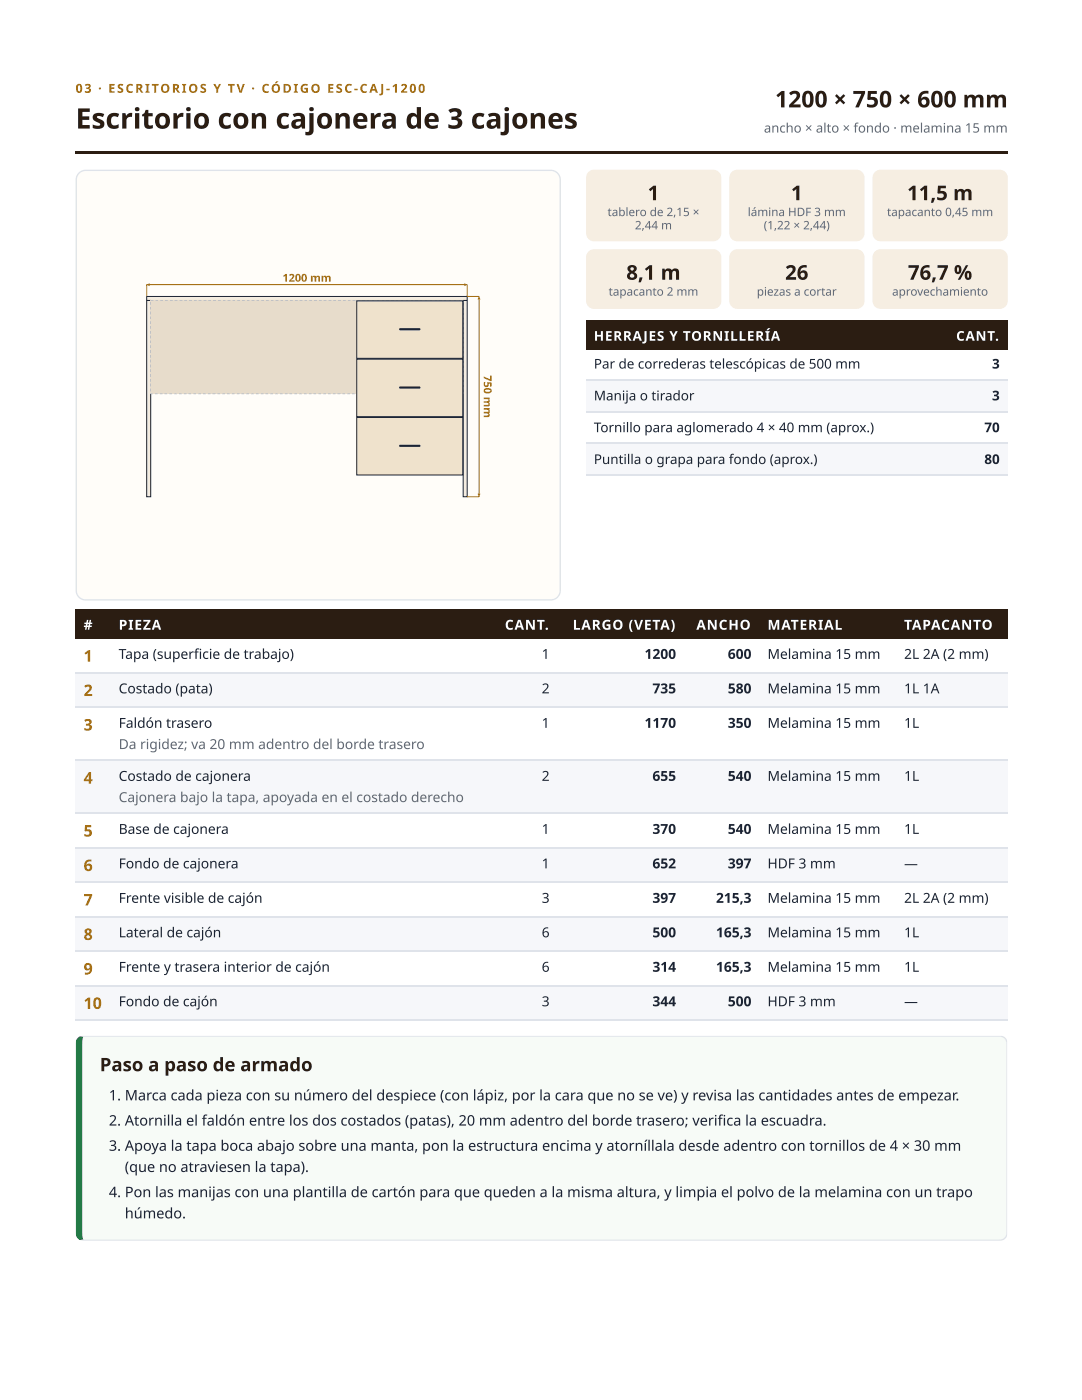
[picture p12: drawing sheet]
<svg xmlns="http://www.w3.org/2000/svg" width="216mm" height="279mm" viewBox="0 0 216 279" stroke-linecap="round" stroke-linejoin="round" font-family="sans-serif">
<g fill="#2b1d12">
<path d="M15.1 30.2h185.9v.5h-185.9z"/>
<path d="M15.1 121.7h6.9v5.8h-6.9z"/>
<path d="M22 121.7h76.4v5.8h-76.4z"/>
<path d="M98.4 121.7h13v5.8h-13z"/>
<path d="M111.4 121.7h25.1v5.8h-25.1z"/>
<path d="M136.5 121.7h15.1v5.8h-15.1z"/>
<path d="M151.6 121.7h27.3v5.8h-27.3z"/>
<path d="M178.9 121.7h22.1v5.8h-22.1z"/>
</g>
<g fill="#f6f7fa">
<path d="M15.1 134.4h6.9v6.9h-6.9z"/>
<path d="M22 134.4h76.4v6.9h-76.4z"/>
<path d="M98.4 134.4h13v6.9h-13z"/>
<path d="M111.4 134.4h25.1v6.9h-25.1z"/>
<path d="M136.5 134.4h15.1v6.9h-15.1z"/>
<path d="M151.6 134.4h27.3v6.9h-27.3z"/>
<path d="M178.9 134.4h22.1v6.9h-22.1z"/>
<path d="M15.1 151.9h6.9v10.6h-6.9z"/>
<path d="M22 151.9h76.4v10.6h-76.4z"/>
<path d="M98.4 151.9h13v10.6h-13z"/>
<path d="M111.4 151.9h25.1v10.6h-25.1z"/>
<path d="M136.5 151.9h15.1v10.6h-15.1z"/>
<path d="M151.6 151.9h27.3v10.6h-27.3z"/>
<path d="M178.9 151.9h22.1v10.6h-22.1z"/>
<path d="M15.1 169.3h6.9v6.9h-6.9z"/>
<path d="M22 169.3h76.4v6.9h-76.4z"/>
<path d="M98.4 169.3h13v6.9h-13z"/>
<path d="M111.4 169.3h25.1v6.9h-25.1z"/>
<path d="M136.5 169.3h15.1v6.9h-15.1z"/>
<path d="M151.6 169.3h27.3v6.9h-27.3z"/>
<path d="M178.9 169.3h22.1v6.9h-22.1z"/>
<path d="M15.1 183.1h6.9v6.6h-6.9z"/>
<path d="M22 183.1h76.4v6.6h-76.4z"/>
<path d="M98.4 183.1h13v6.6h-13z"/>
<path d="M111.4 183.1h25.1v6.6h-25.1z"/>
<path d="M136.5 183.1h15.1v6.6h-15.1z"/>
<path d="M151.6 183.1h27.3v6.6h-27.3z"/>
<path d="M178.9 183.1h22.1v6.6h-22.1z"/>
<path d="M15.1 196.6h6.9v6.9h-6.9z"/>
<path d="M22 196.6h76.4v6.9h-76.4z"/>
<path d="M98.4 196.6h13v6.9h-13z"/>
<path d="M111.4 196.6h25.1v6.9h-25.1z"/>
<path d="M136.5 196.6h15.1v6.9h-15.1z"/>
<path d="M151.6 196.6h27.3v6.9h-27.3z"/>
<path d="M178.9 196.6h22.1v6.9h-22.1z"/>
</g>
<path d="M15.1 134.3h185.9M15.1 141.2h185.9M15.1 151.7h185.9M15.1 162.3h185.9M15.1 169.2h185.9M15.1 176.1h185.9M15.1 183h185.9M15.1 189.8h185.9M15.1 196.7h185.9M15.1 203.6h185.9" fill="none" stroke="#dfe3ea" stroke-width=".26"/>
<path d="M16.2 207l.5-.2h182.8a1.47 1.47 0 0 1 1.5 1.4v37.9a1.47 1.47 0 0 1-1.5 1.4h-182.8a1.3 1.3 0 0 1-1-1.4v-37.9l.2-.7z" fill="#f7fbf7"/>
<g fill="#dfe3ea">
<path d="M15.1 206.6h185.9v1h-185.9z"/>
<path d="M15.1 246.7h185.9v.9h-185.9z"/>
<path d="M200.1 206.6h.9v41h-.9z"/>
</g>
<path d="M15.1 206.6h1.6v41h-1.6z" fill="#15803d"/>
<path d="M15.8 34.5l.6-.4 .7-.1h92.8a1.87 1.87 0 0 1 1.9 1.9v82a1.87 1.87 0 0 1-1.9 1.8h-92.8a1.87 1.87 0 0 1-1.9-1.8v-82l.2-.7z" fill="#fffdf9"/>
<path d="M15.8 34.5l.6-.4 .7-.1h92.8a1.87 1.87 0 0 1 1.9 1.9v82a1.87 1.87 0 0 1-1.9 1.8h-92.8a1.87 1.87 0 0 1-1.9-1.8v-82l.2-.7z" fill="none" stroke="#dfe3ea" stroke-width=".26"/>
<path d="M29.3 59.2h63.9v.8h-63.9z" fill="#f4ece0"/>
<path d="M29.3 59.2h63.9v.8h-63.9z" fill="none" stroke="#1b2333" stroke-width=".2"/>
<path d="M29.3 60h.8v39.1h-.8z" fill="#f4ece0"/>
<path d="M29.3 60h.8v39.1h-.8z" fill="none" stroke="#1b2333" stroke-width=".2"/>
<path d="M92.4 60h.8v39.1h-.8z" fill="#f4ece0"/>
<path d="M92.4 60h.8v39.1h-.8z" fill="none" stroke="#1b2333" stroke-width=".2"/>
<path d="M30.1 60h62.3v18.6h-62.3z" fill="#e7dccb"/>
<path d="M31 59.9l.6 .1zM32 59.9l.5 .1zM32.9 59.9l.6 .1zM33.9 59.9l.5 .1zM34.9 59.9l.5 .1zM35.8 59.9l.6 .1zM36.8 59.9l.5 .1zM37.7 59.9l.6 .1zM38.7 59.9l.5 .1zM39.7 59.9l.5 .1zM40.6 59.9l.6 .1zM41.6 59.9l.5 .1zM42.5 59.9l.6 .1zM43.5 59.9l.5 .1zM44.5 59.9l.5 .1zM45.4 59.9l.6 .1zM46.4 59.9l.5 .1zM47.3 59.9l.6 .1zM48.3 59.9l.5 .1zM49.3 59.9l.5 .1zM50.2 59.9l.5 .1zM51.2 59.9l.5 .1zM52.1 59.9l.6 .1zM53.1 59.9l.5 .1zM54.1 59.9l.5 .1zM55 59.9l.5 .1zM56 59.9l.5 .1zM56.9 59.9l.6 .1zM57.9 59.9l.5 .1zM58.8 59.9l.6 .1zM59.8 59.9l.5 .1zM60.8 59.9l.5 .1zM61.7 59.9l.6 .1zM62.7 59.9l.5 .1zM63.6 59.9l.6 .1zM64.6 59.9l.5 .1zM65.6 59.9l.5 .1zM66.5 59.9l.6 .1zM67.5 59.9l.5 .1zM68.4 59.9l.6 .1zM69.4 59.9l.5 .1zM70.4 59.9l.5 .1zM71.3 59.9l.6 .1zM72.3 59.9l.5 .1zM73.2 59.9l.6 .1zM74.2 59.9l.5 .1zM75.2 59.9l.5 .1zM76.1 59.9l.5 .1zM77.1 59.9l.5 .1zM78 59.9l.6 .1zM79 59.9l.5 .1zM80 59.9l.5 .1zM80.9 59.9l.5 .1zM81.9 59.9l.5 .1zM82.8 59.9l.6 .1zM83.8 59.9l.5 .1zM84.7 59.9l.6 .1zM85.7 59.9l.5 .1zM86.7 59.9l.5 .1zM87.6 59.9l.6 .1zM88.6 59.9l.5 .1zM89.5 59.9l.6 .1zM90.5 59.9l.5 .1zM91.5 59.9l.5 .1zM92.4 60l.1 .5zM92.4 60.9l.1 .6zM92.4 61.9l.1 .5zM92.4 62.8l.1 .6zM92.4 63.8l.1 .5zM92.4 64.8l.1 .5zM92.4 65.7l.1 .6zM92.4 66.7l.1 .5zM92.4 67.6l.1 .6zM92.4 68.6l.1 .5zM92.4 69.6l.1 .5zM92.4 70.5l.1 .6zM92.4 71.5l.1 .5zM92.4 72.4l.1 .6zM92.4 73.4l.1 .5zM92.4 74.4l.1 .5zM92.4 75.3l.1 .5zM92.4 76.3l.1 .5zM92.4 77.2l.1 .6zM92.4 78.2l.1 .5h-.2l.1-.1zM91.4 78.6l.5 .1zM90.4 78.6l.5 .1zM89.4 78.6l.6 .1zM88.5 78.6l.5 .1zM87.5 78.6l.6 .1zM86.6 78.6l.5 .1zM85.6 78.6l.5 .1zM84.6 78.6l.6 .1zM83.7 78.6l.5 .1zM82.7 78.6l.6 .1zM81.8 78.6l.5 .1zM80.8 78.6l.5 .1zM79.8 78.6l.6 .1zM78.9 78.6l.5 .1zM77.9 78.6l.6 .1zM77 78.6l.5 .1zM76 78.6l.5 .1zM75 78.6l.6 .1zM74.1 78.6l.5 .1zM73.1 78.6l.6 .1zM72.2 78.6l.5 .1zM71.2 78.6l.5 .1zM70.3 78.6l.5 .1zM69.3 78.6l.5 .1zM68.3 78.6l.6 .1zM67.4 78.6l.5 .1zM66.4 78.6l.5 .1zM65.5 78.6l.5 .1zM64.5 78.6l.5 .1zM63.5 78.6l.6 .1zM62.6 78.6l.5 .1zM61.6 78.6l.6 .1zM60.7 78.6l.5 .1zM59.7 78.6l.5 .1zM58.7 78.6l.6 .1zM57.8 78.6l.5 .1zM56.8 78.6l.6 .1zM55.9 78.6l.5 .1zM54.9 78.6l.5 .1zM53.9 78.6l.6 .1zM53 78.6l.5 .1zM52 78.6l.6 .1zM51.1 78.6l.5 .1zM50.1 78.6l.5 .1zM49.1 78.6l.6 .1zM48.2 78.6l.5 .1zM47.2 78.6l.6 .1zM46.3 78.6l.5 .1zM45.3 78.6l.5 .1zM44.4 78.6l.5 .1zM43.4 78.6l.5 .1zM42.4 78.6l.6 .1zM41.5 78.6l.5 .1zM40.5 78.6l.5 .1zM39.6 78.6l.5 .1zM38.6 78.6l.5 .1zM37.6 78.6l.6 .1zM36.7 78.6l.5 .1zM35.7 78.6l.6 .1zM34.8 78.6l.5 .1zM33.8 78.6l.5 .1zM32.8 78.6l.6 .1zM31.9 78.6l.5 .1zM30.9 78.6l.6 .1zM30 78.5l.5 .2h-.5zM30 77.6l.1 .5zM30 76.6l.1 .5zM30 75.6l.1 .6zM30 74.7l.1 .5zM30 73.7l.1 .5zM30 72.8l.1 .5zM30 71.8l.1 .5zM30 70.8l.1 .6zM30 69.9l.1 .5zM30 68.9l.1 .6zM30 68l.1 .5zM30 67l.1 .5zM30 66l.1 .6zM30 65.1l.1 .5zM30 64.1l.1 .6zM30 63.2l.1 .5zM30 62.2l.1 .5zM30 61.2l.1 .6zM30 60.3l.1 .5zM30.1 59.9l.5 .1z" fill="#8a93a3"/>
<path d="M71.2 60h21.1v11.5h-21.1z" fill="#efe2cc"/>
<path d="M71.2 60h21.1v11.5h-21.1z" fill="none" stroke="#1b2333" stroke-width=".2"/>
<path d="M79.7 65.6l4-.1a.21 .21 0 0 1 .2 .2 .21 .21 0 0 1-.2 .2h-3.9l-.2-.1z" fill="#1b2333"/>
<path d="M71.2 71.7h21.1v11.5h-21.1z" fill="#efe2cc"/>
<path d="M71.2 71.7h21.1v11.5h-21.1z" fill="none" stroke="#1b2333" stroke-width=".2"/>
<path d="M79.7 77.2l4-.1a.21 .21 0 0 1 .2 .2 .21 .21 0 0 1-.2 .3h-3.9l-.2-.2z" fill="#1b2333"/>
<path d="M71.2 83.3h21.1v11.5h-21.1z" fill="#efe2cc"/>
<path d="M71.2 83.3h21.1v11.5h-21.1z" fill="none" stroke="#1b2333" stroke-width=".2"/>
<path d="M79.7 88.8h4a.21 .21 0 0 1 .2 .2 .21 .21 0 0 1-.2 .2h-3.9l-.2-.1z" fill="#1b2333"/>
<path d="M29.3 59.2v-2.4h63.9v2.4" fill="none" stroke="#b07a12" stroke-width=".2"/>
<path d="M29.3 56.8l.6-.3v.6zM92.6 56.5v.6l.6-.3z" fill="#b07a12"/>
<path d="M93.2 59.2h2.4v39.9h-2.4" fill="none" stroke="#b07a12" stroke-width=".2"/>
<path d="M95.6 59.2l-.3 .6h.6zM95.3 98.5h.6l-.3 .6z" fill="#b07a12"/>
<g fill="#2b1d12">
<path d="M116.9 64h70.2v5.8h-70.2z"/>
<path d="M187.1 64h13.9v5.8h-13.9z"/>
</g>
<g fill="#f6f7fa">
<path d="M116.9 75.9h70.2v6.4h-70.2z"/>
<path d="M187.1 75.9h13.9v6.4h-13.9z"/>
<path d="M116.9 88.4h70.2v6.3h-70.2z"/>
<path d="M187.1 88.4h13.9v6.3h-13.9z"/>
</g>
<path d="M116.9 75.8h84.1M116.9 82.2h84.1M116.9 88.5h84.1M116.9 94.9h84.1" fill="none" stroke="#dfe3ea" stroke-width=".26"/>
<g fill="#f6eee2">
<path d="M117.4 34.3l.5-.3 .6-.1h23.8a1.6 1.6 0 0 1 1.6 1.6v11.1a1.6 1.6 0 0 1-1.6 1.6h-23.8a1.6 1.6 0 0 1-1.6-1.6v-11.1l.2-.6z"/>
<path d="M146 34.3l.5-.3 .6-.1h23.8a1.6 1.6 0 0 1 1.6 1.6v11.1a1.6 1.6 0 0 1-1.6 1.6h-23.8a1.6 1.6 0 0 1-1.6-1.6v-11.1l.1-.6z"/>
<path d="M174.6 34.3l.5-.3 .6-.1h23.8a1.52 1.52 0 0 1 1.5 1.6v11.1a1.52 1.52 0 0 1-1.5 1.6h-23.8a1.6 1.6 0 0 1-1.6-1.6v-11.1l.1-.6z"/>
<path d="M117.4 50.2l.5-.3 .6-.2h23.8a1.6 1.6 0 0 1 1.6 1.6v8.7a1.6 1.6 0 0 1-1.6 1.6h-23.8a1.6 1.6 0 0 1-1.6-1.6v-8.7l.2-.6z"/>
<path d="M146 50.2l.5-.3 .6-.2h23.8a1.6 1.6 0 0 1 1.6 1.6v8.7a1.6 1.6 0 0 1-1.6 1.6h-23.8a1.6 1.6 0 0 1-1.6-1.6v-8.7l.1-.6z"/>
<path d="M174.6 50.2l.5-.3 .6-.2h23.8a1.52 1.52 0 0 1 1.5 1.6v8.7a1.52 1.52 0 0 1-1.5 1.6h-23.8a1.6 1.6 0 0 1-1.6-1.6v-8.7l.1-.6z"/>
</g>
<text font-size="5.6" fill="#2b1d12" x="15.1" y="25.7">Escritorio con cajonera de 3 cajones</text>
<text font-size="4.6" fill="#2b1d12" x="154.6" y="21.4">1200 × 750 × 600 mm</text>
<g font-size="4.1" fill="#2b1d12">
<text x="129.2" y="40">1</text>
<text x="157.8" y="40">1</text>
<text x="181" y="40">11,5 m</text>
<text x="125" y="55.8">8,1 m</text>
<text x="156.7" y="55.8">26</text>
<text x="181.2" y="55.8">76,7 %</text>
</g>
<text font-size="3.7" fill="#2b1d12" x="19.9" y="213.8">Paso a paso de armado</text>
<g font-size="3.2" fill="#a26a10">
<text x="16.7" y="132">1</text>
<text x="16.7" y="138.9">2</text>
<text x="16.7" y="145.8">3</text>
<text x="16.7" y="156.4">4</text>
<text x="16.7" y="167">5</text>
<text x="16.7" y="173.8">6</text>
<text x="16.7" y="180.7">7</text>
<text x="16.7" y="187.6">8</text>
<text x="16.7" y="194.5">9</text>
<text x="16.7" y="201.3">10</text>
</g>
<g font-size="2.9" fill="#1b2333">
<text x="21.7" y="219.6">1. Marca cada pieza con su número del despiece (con lápiz, por la cara que no se ve) y revisa las cantidades antes de empezar.</text>
<text x="21.7" y="224.6">2. Atornilla el faldón entre los dos costados (patas), 20 mm adentro del borde trasero; verifi ca la escuadra.</text>
<text x="21.7" y="229.7">3. Apoya la tapa boca abajo sobre una manta, pon la estructura encima y atorníllala desde adentro con tornillos de 4 × 30 mm</text>
<text x="24.9" y="233.9">(que no atraviesen la tapa).</text>
<text x="21.7" y="238.9">4. Pon las manijas con una plantilla de cartón para que queden a la misma altura, y limpia el polvo de la melamina con un trapo</text>
<text x="24.9" y="243.2">húmedo.</text>
</g>
<g font-size="2.8" fill="#fff">
<text x="16.7" y="125.7">#</text>
<text x="23.7" y="125.7">PIEZA</text>
<text x="100.7" y="125.7">CANT.</text>
<text x="114.3" y="125.7">LARGO (VETA)</text>
<text x="138.9" y="125.7">ANCHO</text>
<text x="153.1" y="125.7">MATERIAL</text>
<text x="180.4" y="125.7">TAPACANTO</text>
</g>
<g font-size="2.8" fill="#1b2333">
<text x="23.7" y="131.5">Tapa (superfi cie de trabajo)</text>
<text x="108.1" y="131.5">1</text>
<text x="128.6" y="131.5">1200</text>
<text x="145.2" y="131.5">600</text>
<text x="153.1" y="131.5">Melamina 15 mm</text>
<text x="180.4" y="131.5">2L 2A (2 mm)</text>
<text x="23.7" y="138.4">Costado (pata)</text>
<text x="108.1" y="138.4">2</text>
<text x="130.2" y="138.4">735</text>
<text x="145.2" y="138.4">580</text>
<text x="153.1" y="138.4">Melamina 15 mm</text>
<text x="180.4" y="138.4">1L 1A</text>
<text x="23.7" y="145.3">Faldón trasero</text>
<text x="108.1" y="145.3">1</text>
<text x="128.6" y="145.3">1170</text>
<text x="145.2" y="145.3">350</text>
<text x="153.1" y="145.3">Melamina 15 mm</text>
<text x="180.4" y="145.3">1L</text>
<text x="23.7" y="155.8">Costado de cajonera</text>
<text x="108.1" y="155.8">2</text>
<text x="130.2" y="155.8">655</text>
<text x="145.2" y="155.8">540</text>
<text x="153.1" y="155.8">Melamina 15 mm</text>
<text x="180.4" y="155.8">1L</text>
<text x="23.7" y="166.4">Base de cajonera</text>
<text x="108.1" y="166.4">1</text>
<text x="130.2" y="166.4">370</text>
<text x="145.2" y="166.4">540</text>
<text x="153.1" y="166.4">Melamina 15 mm</text>
<text x="180.4" y="166.4">1L</text>
<text x="23.7" y="173.3">Fondo de cajonera</text>
<text x="108.1" y="173.3">1</text>
<text x="130.2" y="173.3">652</text>
<text x="145.2" y="173.3">397</text>
<text x="153.1" y="173.3">HDF 3 mm</text>
<text x="180.4" y="173.3">—</text>
<text x="23.7" y="180.2">Frente visible de cajón</text>
<text x="108.1" y="180.2">3</text>
<text x="130.2" y="180.2">397</text>
<text x="142.9" y="180.2">215,3</text>
<text x="153.1" y="180.2">Melamina 15 mm</text>
<text x="180.4" y="180.2">2L 2A (2 mm)</text>
<text x="23.7" y="187.1">Lateral de cajón</text>
<text x="108.1" y="187.1">6</text>
<text x="130.2" y="187.1">500</text>
<text x="142.9" y="187.1">165,3</text>
<text x="153.1" y="187.1">Melamina 15 mm</text>
<text x="180.4" y="187.1">1L</text>
<text x="23.7" y="193.9">Frente y trasera interior de cajón</text>
<text x="108.1" y="193.9">6</text>
<text x="130.2" y="193.9">314</text>
<text x="142.9" y="193.9">165,3</text>
<text x="153.1" y="193.9">Melamina 15 mm</text>
<text x="180.4" y="193.9">1L</text>
<text x="23.7" y="200.8">Fondo de cajón</text>
<text x="108.1" y="200.8">3</text>
<text x="130.2" y="200.8">344</text>
<text x="145.2" y="200.8">500</text>
<text x="153.1" y="200.8">HDF 3 mm</text>
<text x="180.4" y="200.8">—</text>
</g>
<g font-size="2.8" fill="#5d6678">
<text x="23.7" y="149.5">Da rigidez; va 20 mm adentro del borde trasero</text>
<text x="23.7" y="160.1">Cajonera bajo la tapa, apoyada en el costado derecho</text>
</g>
<g font-size="2.7" fill="#fff">
<text x="118.5" y="68">HERRAJES Y TORNILLERÍA</text>
<text x="190.8" y="68">CANT.</text>
</g>
<g font-size="2.7" fill="#1b2333">
<text x="118.5" y="73.6">Par de correderas telescópicas de 500 mm</text>
<text x="197.9" y="73.6">3</text>
<text x="118.5" y="79.9">Manija o tirador</text>
<text x="197.9" y="79.9">3</text>
<text x="118.5" y="86.3">Tornillo para aglomerado 4 × 40 mm (aprox.)</text>
<text x="196.4" y="86.3">70</text>
<text x="118.5" y="92.6">Puntilla o grapa para fondo (aprox.)</text>
<text x="196.4" y="92.6">80</text>
</g>
<text font-size="2.6" fill="#5d6678" x="152.4" y="26.5">ancho × alto × fondo · melamina 15 mm</text>
<text font-size="2.5" fill="#a26a10" x="15.1" y="18.5">03 · ESCRITORIOS Y TV · CÓDIGO ESC-CA J-1200</text>
<g font-size="2.3" fill="#5d6678">
<text x="121.2" y="43.1">tablero de 2,15 ×</text>
<text x="126.7" y="45.8">2,44 m</text>
<text x="149.2" y="43.1">lámina HDF 3 mm</text>
<text x="152.4" y="45.8">(1,22 × 2,44)</text>
<text x="177" y="43.1">tapacanto 0,45 mm</text>
<text x="121.4" y="59">tapacanto 2 mm</text>
<text x="151" y="59">piezas a cortar</text>
<text x="178" y="59">aprovechamiento</text>
</g>
<g font-size="2.2" fill="#b07a12">
<text x="56.4" y="56.2">1200 mm</text>
<text x="96.5" y="74.9" transform="rotate(90 96.5 74.9)">750 mm</text>
</g>
</svg>
